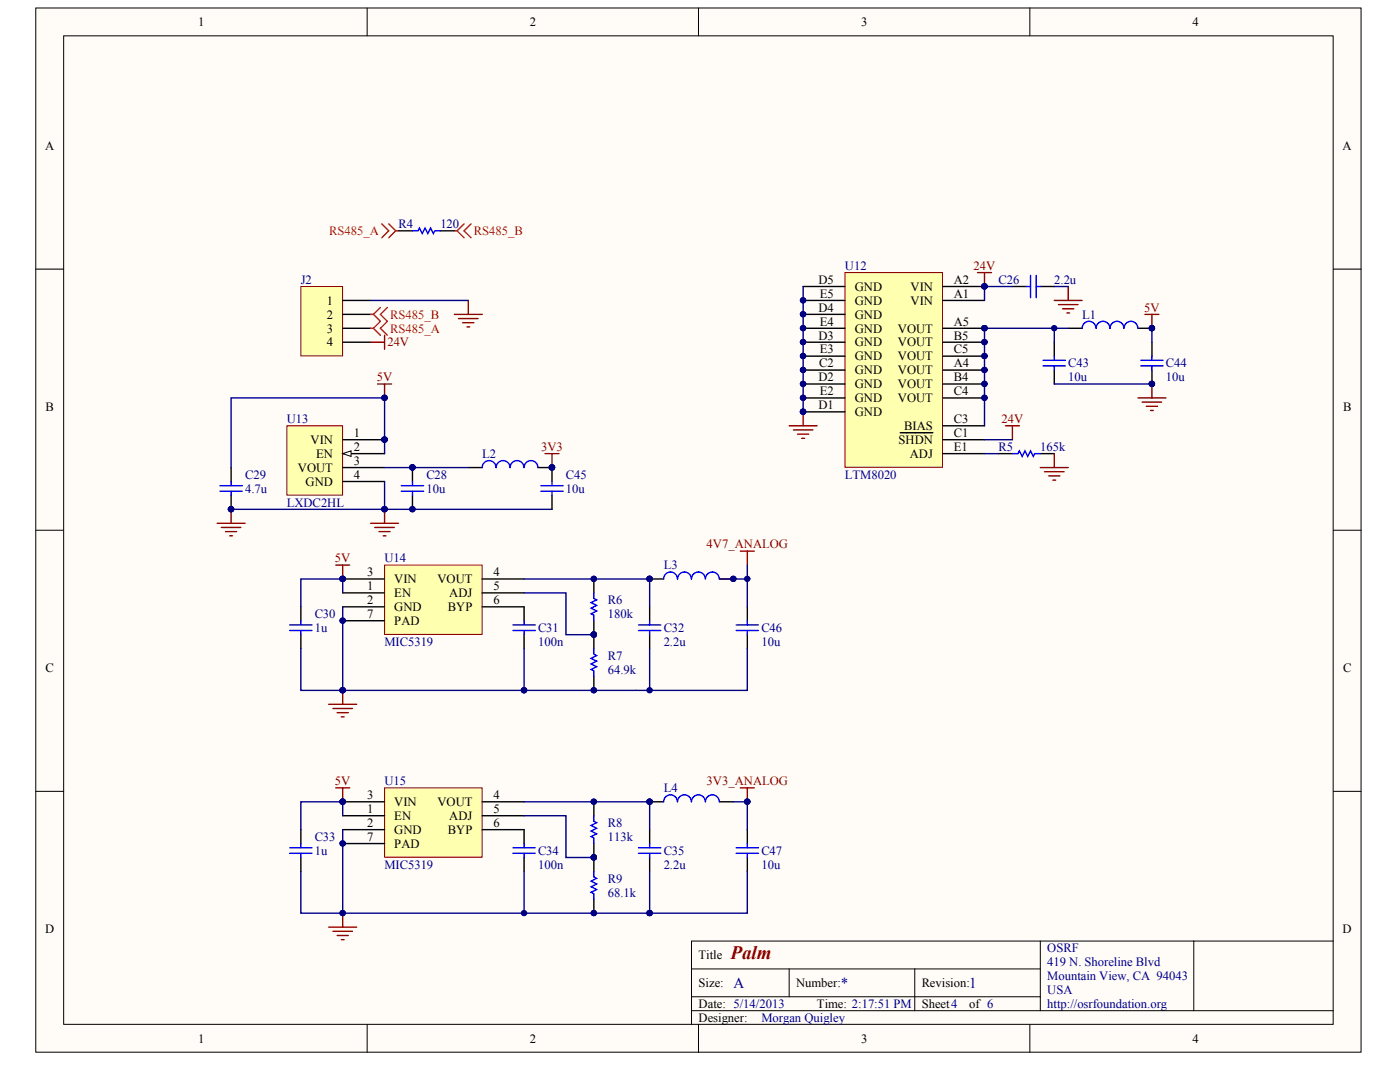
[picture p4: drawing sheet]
<svg xmlns="http://www.w3.org/2000/svg" width="271mm" height="206mm" viewBox="0 0 271 206" stroke-linecap="round" stroke-linejoin="round" font-family="sans-serif">
<g fill="#fffcf8" stroke="#000" stroke-width=".19">
<path d="M6.9 1.5h256.5v202h-256.5z"/>
<path d="M12.3 6.9h245.7v191.3h-245.7z"/>
</g>
<g fill="none" stroke="#000" stroke-width=".19">
<path d="M71 1.5v5.4M135.2 1.5v5.4M199.3 1.5v5.4M6.9 52.1h5.4M258 52.1h5.4M6.9 102.6h5.4M258 102.6h5.4M6.9 153.1h5.4M258 153.1h5.4M71 198.2v5.4M133.8 187.4h67.5M133.8 195.5h124.2"/>
<path d="M133.8 192.8h67.5M135.2 198.2v5.4M152.7 187.4v5.4M177 187.4v8.1M199.3 198.2v5.4M201.3 182v13.5M231 182h-97.2v16.2M258 182h-27v13.5"/>
</g>
<path d="M58.2 55.4h8.1v13.4h-8.1z" fill="#ffffb0" stroke="#800000" stroke-width=".19"/>
<path d="M66.3 58.1h5.4M77.1 44.7h2.7M85.2 44.7h2.7M66.3 60.8h5.4M66.3 63.5h5.4M66.3 66.2h5.4" fill="none" stroke="#000" stroke-width=".27"/>
<path d="M73.9 43.3l1.3 1.4-1.3 1.3M75.2 43.3l1.4 1.4M76.6 44.7l-1.4 1.3M76.6 44.7h.5M87.9 44.7h.6M88.5 44.7l1.3 1.3M89.8 43.3l-1.3 1.4M91.2 43.3l-1.4 1.4 1.4 1.3" fill="none" stroke="#f00" stroke-width=".27"/>
<path d="M79.8 44.7h1.1l.3-.6 .5 1.1 .6-1.1 .5 1.1 .5-1.1 .6 1.1 .2-.5h1.1" fill="none" stroke="#00f" stroke-width=".27"/>
<path d="M55.5 82.4h10.8v13.4h-10.8z" fill="#ffffb0" stroke="#800000" stroke-width=".19"/>
<path d="M66.3 85.1h8.1M66.3 87.8h8.1" fill="none" stroke="#000" stroke-width=".27"/>
<circle cx="74.4" cy="85" r=".52" fill="#000080" stroke="#000080" stroke-width=".19"/>
<path d="M66.3 87.8l1.6-.6v1.1z" fill="#fffcf8" stroke="#000" stroke-width=".19"/>
<path d="M66.3 90.4h8.1M66.3 93.1h8.1M79.8 90.4v2.7M79.8 95.8v2.7" fill="none" stroke="#000" stroke-width=".27"/>
<g fill="#000080" stroke="#000080" stroke-width=".19">
<circle cx="74.4" cy="85" r=".52"/>
<circle cx="79.8" cy="90.4" r=".52"/>
<circle cx="74.4" cy="98.5" r=".52"/>
<circle cx="79.8" cy="98.5" r=".52"/>
</g>
<path d="M74.4 90.4h5.4M74.4 85.1v2.7M74.4 93.1v5.4h32.4" fill="none" stroke="#000080" stroke-width=".27"/>
<path d="M74.4 98.5v2.7M71.7 101.2h5.4M72.5 102h3.8M73.3 102.8h2.2M74.2 103.7h.5" fill="none" stroke="#800000" stroke-width=".27"/>
<path d="M77.7 94h4.3M77.7 95h4.3M79.8 93.1v.9M79.8 95v.8" fill="none" stroke="#00f" stroke-width=".27"/>
<path d="M74.4 109.3h18.9v13.4h-18.9z" fill="#ffffb0" stroke="#800000" stroke-width=".19"/>
<g fill="none" stroke="#000" stroke-width=".27">
<path d="M58.2 117.4v2.7M66.3 114.7h8.1M66.3 112h8.1M66.3 117.4h8.1M93.3 114.7h8.1M93.3 112h8.1M93.3 117.4h8.1v2.7M114.9 112v2.7M125.7 117.4v2.7M58.2 122.8v2.7M66.3 120.1h8.1M101.4 122.8v2.7"/>
<path d="M114.9 120.1v5.4M114.9 130.9v2.7M125.7 122.8v2.7"/>
</g>
<g fill="#000080" stroke="#000080" stroke-width=".19">
<circle cx="66.3" cy="112" r=".52"/>
<circle cx="66.3" cy="120.1" r=".52"/>
<circle cx="66.3" cy="133.5" r=".52"/>
<circle cx="114.9" cy="122.8" r=".52"/>
<circle cx="114.9" cy="133.5" r=".52"/>
<circle cx="114.9" cy="112" r=".52"/>
</g>
<path d="M65 109.3h2.7M66.3 109.3v2.7M63.6 136.2h5.4M64.4 137.1h3.8M65.2 137.9h2.2M66.1 138.7h.5M66.3 133.6v2.6" fill="none" stroke="#800000" stroke-width=".27"/>
<g fill="none" stroke="#00f" stroke-width=".27">
<path d="M114.9 114.7v1.1l.6 .2-1.1 .6 1.1 .5-1.1 .6 1.1 .5-1.1 .5 .5 .3v1.1M56.1 120.9h4.3M56.1 122h4.3M58.2 120.1v.8M58.2 122v.8M99.3 120.9h4.3M99.3 122h4.3M101.4 120.1v.8M101.4 122v.8M114.9 125.5v1l.6 .3-1.1 .6 1.1 .5-1.1 .5 1.1 .6-1.1 .5 .5 .3v1.1M123.6 120.9h4.3M123.6 122h4.3"/>
<path d="M125.7 120.1v.8M125.7 122v.8"/>
</g>
<path d="M101.4 114.7h8.1v8.1h5.4M58.2 125.5v8.1h8.1" fill="none" stroke="#000080" stroke-width=".27"/>
<path d="M74.4 152.4h18.9v13.4h-18.9z" fill="#ffffb0" stroke="#800000" stroke-width=".19"/>
<g fill="none" stroke="#000" stroke-width=".27">
<path d="M66.3 157.8h8.1M66.3 155.1h8.1M93.3 157.8h8.1M93.3 155.1h8.1M114.9 155.1v2.7M58.2 160.5v2.7M58.2 165.9v2.7M66.3 160.5h8.1M66.3 163.2h8.1M93.3 160.5h8.1v2.7M101.4 165.9v2.7M114.9 163.2v5.4"/>
<path d="M114.9 174v2.7M125.7 160.5v2.7M125.7 165.9v2.7"/>
</g>
<g fill="#000080" stroke="#000080" stroke-width=".19">
<circle cx="66.3" cy="155.1" r=".52"/>
<circle cx="66.3" cy="163.2" r=".52"/>
<circle cx="66.3" cy="176.6" r=".52"/>
<circle cx="114.9" cy="165.9" r=".52"/>
<circle cx="101.4" cy="176.6" r=".52"/>
<circle cx="114.9" cy="176.6" r=".52"/>
<circle cx="114.9" cy="155.1" r=".52"/>
<circle cx="101.4" cy="133.5" r=".52"/>
<circle cx="66.3" cy="133.5" r=".52"/>
<circle cx="66.3" cy="112" r=".52"/>
</g>
<path d="M90.6 58.1v2.7M87.9 60.8h5.4M88.7 61.6h3.8M89.5 62.4h2.2M90.4 63.2h.5M65 152.4h2.7M66.3 152.4v2.7M63.6 179.4h5.4M66.3 176.7v2.7M64.4 180.2h3.8M65.2 181h2.2M66.1 181.8h.5" fill="none" stroke="#800000" stroke-width=".27"/>
<g fill="none" stroke="#00f" stroke-width=".27">
<path d="M114.9 157.8v1.1l.6 .2-1.1 .6 1.1 .5-1.1 .6 1.1 .5-1.1 .5 .5 .3v1.1M56.1 164h4.3M56.1 165.1h4.3M58.2 163.2v.8M58.2 165.1v.8M99.3 164h4.3M99.3 165.1h4.3M101.4 163.2v.8M101.4 165.1v.8M114.9 168.6v1.1l.6 .2-1.1 .6 1.1 .5-1.1 .5 1.1 .6-1.1 .5 .5 .3v1.1M123.6 164h4.3M123.6 165.1h4.3"/>
<path d="M125.7 163.2v.8M125.7 165.1v.8"/>
</g>
<path d="M71.7 58.1h18.9M66.3 114.7v-2.7h-8.1v5.4M66.3 117.4v16.2h35.1v-8.1M66.3 157.8v-2.7h-8.1v5.4M101.4 157.8h8.1v8.1h5.4M66.3 160.5v16.2M101.4 168.6v8.1" fill="none" stroke="#000080" stroke-width=".27"/>
<path d="M163.5 52.7h18.9v37.7h-18.9z" fill="#ffffb0" stroke="#800000" stroke-width=".19"/>
<g fill="none" stroke="#000" stroke-width=".27">
<path d="M155.4 55.4h8.1M155.4 58.1h8.1M182.4 55.4h8.1M182.4 58.1h8.1M195.9 55.4h2.7M201.3 55.4h2.7M155.4 63.5h8.1M155.4 60.8h8.1M155.4 66.2h8.1M155.4 68.9h8.1M155.4 71.6h8.1M155.4 74.3h8.1"/>
<path d="M155.4 77h8.1M155.4 79.7h8.1M182.4 63.5h8.1M182.4 66.2h8.1M182.4 68.9h8.1M182.4 71.6h8.1M182.4 74.3h8.1M182.4 77h8.1M204 66.2v2.7M204 71.6v2.7M206.7 63.5h2.7M220.2 63.5h2.7"/>
<path d="M222.9 66.2v2.7M222.9 71.6v2.7M44.7 90.4v2.7M44.7 95.8v2.7M90.6 90.4h2.7M104.1 90.4h2.7v2.7M106.8 95.8v2.7M174.2 83.7h6.3M182.4 82.4h8.1M182.4 85.1h8.1M182.4 87.8h8.1M193.2 87.8h2.7"/>
<path d="M201.3 87.8h2.7M125.7 112h2.7M139.2 112h2.7M144.6 117.4v2.7M144.6 122.8v2.7M125.7 155.1h2.7M139.2 155.1h2.7M144.6 160.5v2.7M144.6 165.9v2.7"/>
</g>
<g fill="#000080" stroke="#000080" stroke-width=".19">
<circle cx="190.5" cy="55.4" r=".52"/>
<circle cx="190.5" cy="63.5" r=".52"/>
<circle cx="155.4" cy="58.1" r=".52"/>
<circle cx="155.4" cy="60.8" r=".52"/>
<circle cx="155.4" cy="63.5" r=".52"/>
<circle cx="155.4" cy="66.2" r=".52"/>
<circle cx="155.4" cy="68.9" r=".52"/>
<circle cx="155.4" cy="71.6" r=".52"/>
<circle cx="155.4" cy="74.3" r=".52"/>
<circle cx="155.4" cy="77" r=".52"/>
<circle cx="155.4" cy="79.6" r=".52"/>
<circle cx="190.5" cy="66.2" r=".52"/>
<circle cx="190.5" cy="68.9" r=".52"/>
<circle cx="190.5" cy="71.6" r=".52"/>
<circle cx="190.5" cy="74.3" r=".52"/>
<circle cx="190.5" cy="77" r=".52"/>
<circle cx="125.7" cy="112" r=".52"/>
<circle cx="141.9" cy="112" r=".52"/>
<circle cx="101.4" cy="133.5" r=".52"/>
<circle cx="125.7" cy="155.1" r=".52"/>
<circle cx="144.6" cy="155.1" r=".52"/>
<circle cx="125.7" cy="176.6" r=".52"/>
<circle cx="222.9" cy="63.5" r=".52"/>
<circle cx="204" cy="63.5" r=".52"/>
<circle cx="222.9" cy="74.3" r=".52"/>
<circle cx="44.7" cy="98.5" r=".52"/>
<circle cx="74.4" cy="77" r=".52"/>
<circle cx="106.8" cy="90.4" r=".52"/>
<circle cx="79.8" cy="90.4" r=".52"/>
<circle cx="74.4" cy="85" r=".52"/>
<circle cx="74.4" cy="98.5" r=".52"/>
<circle cx="144.6" cy="112" r=".52"/>
<circle cx="125.7" cy="133.5" r=".52"/>
</g>
<g fill="none" stroke="#800000" stroke-width=".27">
<path d="M189.2 52.7h2.7M190.5 52.7v2.7M204 58.1h5.4M204.8 58.9h3.8M205.6 59.7h2.2M206.7 55.4v2.7M71.7 66.2h2.7M73.1 74.3h2.7M74.4 64.9v2.7M74.4 74.3v2.7M155.4 79.7v2.7M206.5 60.5h.5"/>
<path d="M220.2 77h5.4M221 77.8h3.8M221.6 60.8h2.7M221.8 78.6h2.2M222.7 79.4h.5M222.9 60.8v2.7M222.9 74.3v2.7M44.7 98.5v2.7M105.5 87.8h2.7M106.8 87.8v2.6M152.7 82.4h5.4M153.5 83.2h3.8"/>
<path d="M154.3 84h2.2M155.2 84.8h.5M194.6 82.4h2.7M195.9 82.4v2.7M201.3 90.4h5.4M202.1 91.3h3.8M202.9 92.1h2.2M203.8 92.9h.5M204 87.8v2.6M42 101.2h5.4M42.8 102h3.8M43.6 102.8h2.2"/>
<path d="M44.5 103.7h.5M143.3 106.6h2.7M144.6 106.6v2.7M143.3 152.4h2.7M144.6 152.4v2.7"/>
</g>
<g fill="none" stroke="#000080" stroke-width=".27">
<path d="M155.4 55.4v24.3M195.9 55.4h-5.4v2.7M204 55.4h2.7M204 63.5v2.7M204 74.3h18.9M206.7 63.5h-16.2v18.9M222.9 63.5v2.7M44.7 98.5h29.7M74.4 85.1v-8.1h-29.7v13.4M79.8 90.4h10.8M190.5 85.1h5.4M190.5 87.8h2.7"/>
<path d="M101.4 112h24.3v5.4M139.2 112h5.4M144.6 109.3v8.1M125.7 125.5v8.1M144.6 125.5v8.1h-43.2M101.4 155.1h24.3v5.4M141.9 155.1h2.7v5.4M58.2 168.6v8.1h67.5M125.7 168.6v8.1M144.6 168.6v8.1h-18.9"/>
</g>
<g fill="none" stroke="#00f" stroke-width=".27">
<path d="M198.6 55.4h.8M199.4 53.3v4.3M200.5 53.3v4.3M200.5 55.4h.8M201.9 69.7h4.3M201.9 70.8h4.3M204 68.9v.8M204 70.8v.8M220.2 63.5a1.35 1.35 0 0 0-1.4-1.3 1.35 1.35 0 0 0-1.3 1.3 1.35 1.35 0 0 0-1.4-1.3 1.35 1.35 0 0 0-1.3 1.3 1.35 1.35 0 0 0-1.4-1.3 1.35 1.35 0 0 0-1.3 1.3 1.34 1.34 0 0 0-1.3-1.3 1.34 1.34 0 0 0-1.4 1.3M220.8 69.7h4.3M220.8 70.8h4.3M222.9 68.9v.8"/>
<path d="M222.9 70.8v.8M42.6 94h4.3M42.6 95h4.3M44.7 93.1v.9M44.7 95v.8M96 90.4a1.34 1.34 0 0 0-1.3-1.3 1.34 1.34 0 0 0-1.4 1.3M98.7 90.4a1.34 1.34 0 0 0-1.3-1.3 1.34 1.34 0 0 0-1.4 1.3M104.1 90.4a1.35 1.35 0 0 0-1.4-1.3 1.35 1.35 0 0 0-1.3 1.3 1.34 1.34 0 0 0-1.3-1.3 1.34 1.34 0 0 0-1.4 1.3M104.7 94h4.3M104.7 95h4.3M106.8 93.1v.9M106.8 95v.8"/>
<path d="M195.9 87.8h1.1l.3-.6 .5 1.1 .6-1.1 .5 1.1 .5-1.1 .6 1.1 .2-.5h1.1M133.8 112a1.35 1.35 0 0 0-1.4-1.3 1.35 1.35 0 0 0-1.3 1.3 1.34 1.34 0 0 0-1.3-1.3 1.34 1.34 0 0 0-1.4 1.3M136.5 112a1.34 1.34 0 0 0-1.3-1.3 1.34 1.34 0 0 0-1.4 1.3M139.2 112a1.34 1.34 0 0 0-1.3-1.3 1.34 1.34 0 0 0-1.4 1.3M142.5 120.9h4.3M142.5 122h4.3M144.6 120.1v.8M144.6 122v.8M133.8 155.1a1.35 1.35 0 0 0-1.4-1.3 1.35 1.35 0 0 0-1.3 1.3 1.34 1.34 0 0 0-1.3-1.3 1.34 1.34 0 0 0-1.4 1.3M136.5 155.1a1.34 1.34 0 0 0-1.3-1.3 1.34 1.34 0 0 0-1.4 1.3M139.2 155.1a1.34 1.34 0 0 0-1.3-1.3 1.34 1.34 0 0 0-1.4 1.3M142.5 164h4.3"/>
<path d="M142.5 165.1h4.3M144.6 163.2v.8M144.6 165.1v.8"/>
</g>
<path d="M73.6 59.5l-1.3 1.3M75 59.5l-1.4 1.3 1.4 1.4-1.4 1.3 1.4 1.4M71.7 60.8h.6M71.7 63.5h.6M72.3 60.8l1.3 1.4-1.3 1.3M72.3 63.5l1.3 1.4" fill="none" stroke="#f00" stroke-width=".27"/>
<text font-size="3.7" fill="#800000" x="141.4" y="185.5">Palm</text>
<g font-size="2.9" fill="#000080">
<text x="141.9" y="191.1">A</text>
<text x="162.7" y="191.1">*</text>
<text x="187.6" y="191.1">1</text>
</g>
<g font-size="2.4">
<text x="38.4" y="5.1">1</text>
<text x="102.5" y="5.1">2</text>
<text x="166.6" y="5.1">3</text>
<text x="230.7" y="5.1">4</text>
<text x="8.7" y="29">A</text>
<text x="259.8" y="29">A</text>
<text x="63.2" y="58.9">1</text>
<text x="158.4" y="54.9">D5</text>
<text x="158.7" y="57.6">E5</text>
<text x="165.4" y="56.3">GND</text>
<text x="165.4" y="58.9">GND</text>
<text x="176.2" y="58.9">VIN</text>
<text x="176.2" y="56.3">VIN</text>
<text x="184.6" y="57.6">A1</text>
<text x="184.6" y="54.9">A2</text>
<text x="63.2" y="61.6">2</text>
<text x="63.2" y="64.3">3</text>
<text x="158.4" y="60.3">D4</text>
<text x="158.4" y="65.7">D3</text>
<text x="158.7" y="63">E4</text>
<text x="165.4" y="61.6">GND</text>
<text x="165.4" y="64.3">GND</text>
<text x="173.8" y="64.3">VOUT</text>
<text x="184.6" y="63">A5</text>
<text x="184.6" y="65.7">B5</text>
<text x="63.2" y="67">4</text>
<text x="158.5" y="71.1">C2</text>
<text x="158.7" y="68.4">E3</text>
<text x="165.4" y="67">GND</text>
<text x="165.4" y="69.7">GND</text>
<text x="173.8" y="67">VOUT</text>
<text x="173.8" y="69.7">VOUT</text>
<text x="184.6" y="68.4">C5</text>
<text x="184.6" y="71.1">A4</text>
<text x="158.4" y="73.8">D2</text>
<text x="158.7" y="76.5">E2</text>
<text x="165.4" y="72.4">GND</text>
<text x="165.4" y="75.1">GND</text>
<text x="165.4" y="77.8">GND</text>
<text x="173.8" y="72.4">VOUT</text>
<text x="173.8" y="75.1">VOUT</text>
<text x="173.8" y="77.8">VOUT</text>
<text x="184.6" y="73.8">B4</text>
<text x="184.6" y="76.5">C4</text>
<text x="8.8" y="79.5">B</text>
<text x="158.4" y="79.1">D1</text>
<text x="165.4" y="80.5">GND</text>
<text x="175" y="83.2">BIAS</text>
<text x="184.6" y="81.8">C3</text>
<text x="259.9" y="79.5">B</text>
<text x="60.1" y="85.9">VIN</text>
<text x="61.2" y="88.6">EN</text>
<text x="68.5" y="84.5">1</text>
<text x="68.5" y="87.2">2</text>
<text x="68.5" y="89.9">3</text>
<text x="173.9" y="85.9">SHDN</text>
<text x="176" y="88.6">ADJ</text>
<text x="184.6" y="84.5">C1</text>
<text x="184.6" y="87.2">E1</text>
<text x="57.7" y="91.3">VOUT</text>
<text x="59.1" y="94">GND</text>
<text x="68.5" y="92.6">4</text>
<text x="71" y="111.5">3</text>
<text x="76.3" y="112.8">VIN</text>
<text x="84.7" y="112.8">VOUT</text>
<text x="95.5" y="111.5">4</text>
<text x="71" y="114.2">1</text>
<text x="71" y="116.9">2</text>
<text x="71" y="119.6">7</text>
<text x="76.3" y="115.5">EN</text>
<text x="76.3" y="118.2">GND</text>
<text x="86.7" y="118.2">BYP</text>
<text x="86.9" y="115.5">ADJ</text>
<text x="95.5" y="114.2">5</text>
<text x="95.5" y="116.9">6</text>
<text x="76.3" y="120.9">PAD</text>
<text x="8.8" y="130">C</text>
<text x="259.9" y="130">C</text>
<text x="71" y="154.6">3</text>
<text x="76.3" y="155.9">VIN</text>
<text x="84.7" y="155.9">VOUT</text>
<text x="95.5" y="154.6">4</text>
<text x="71" y="157.3">1</text>
<text x="71" y="160">2</text>
<text x="76.3" y="158.6">EN</text>
<text x="76.3" y="161.3">GND</text>
<text x="86.7" y="161.3">BYP</text>
<text x="86.9" y="158.6">ADJ</text>
<text x="95.5" y="157.3">5</text>
<text x="95.5" y="160">6</text>
<text x="71" y="162.6">7</text>
<text x="76.3" y="164">PAD</text>
<text x="8.7" y="180.5">D</text>
<text x="135.2" y="185.5">Title</text>
<text x="259.8" y="180.5">D</text>
<text x="135.2" y="190.9">Size:</text>
<text x="154.1" y="190.9">Number:</text>
<text x="178.4" y="190.9">Revision:</text>
<text x="135.2" y="195">Date: 5/14/2013</text>
<text x="135.2" y="197.7">Designer:</text>
<text x="158.1" y="195">Time: 2:17:51 PM</text>
<text x="178.4" y="195">Sheet4</text>
<text x="187.6" y="195">of 6</text>
<text x="38.4" y="201.7">1</text>
<text x="102.5" y="201.7">2</text>
<text x="166.6" y="201.7">3</text>
<text x="230.7" y="201.7">4</text>
</g>
<g font-size="2.4" fill="#f00">
<text x="63.7" y="45.5">RS485_A</text>
<text x="91.7" y="45.5">RS485_B</text>
<text x="75.5" y="61.6">RS485_B</text>
<text x="75.5" y="64.3">RS485_A</text>
</g>
<g font-size="2.4" fill="#000080">
<text x="77.1" y="44.1">R4</text>
<text x="85.2" y="44.1">120</text>
<text x="163.5" y="52.2">U12</text>
<text x="58.2" y="54.9">J2</text>
<text x="193.2" y="54.9">C26</text>
<text x="204" y="54.9">2.2u</text>
<text x="209.4" y="61.6">L1</text>
<text x="206.7" y="71.1">C43</text>
<text x="225.6" y="71.1">C44</text>
<text x="206.7" y="73.8">10u</text>
<text x="225.6" y="73.8">10u</text>
<text x="55.5" y="81.8">U13</text>
<text x="93.3" y="88.6">L2</text>
<text x="193.2" y="87.2">R5</text>
<text x="201.3" y="87.2">165k</text>
<text x="47.4" y="95.3">4.7u</text>
<text x="47.4" y="92.6">C29</text>
<text x="82.5" y="95.3">10u</text>
<text x="82.5" y="92.6">C28</text>
<text x="109.5" y="95.3">10u</text>
<text x="109.5" y="92.6">C45</text>
<text x="163.5" y="92.6">LTM8020</text>
<text x="55.5" y="98">LXDC2HL</text>
<text x="74.4" y="108.8">U14</text>
<text x="128.4" y="110.1">L3</text>
<text x="60.9" y="119.6">C30</text>
<text x="117.6" y="119.6">180k</text>
<text x="117.6" y="116.9">R6</text>
<text x="60.9" y="122.2">1u</text>
<text x="74.4" y="124.9">MIC5319</text>
<text x="104.1" y="124.9">100n</text>
<text x="104.1" y="122.2">C31</text>
<text x="128.4" y="124.9">2.2u</text>
<text x="128.4" y="122.2">C32</text>
<text x="147.3" y="124.9">10u</text>
<text x="147.3" y="122.2">C46</text>
<text x="117.6" y="130.3">64.9k</text>
<text x="117.6" y="127.6">R7</text>
<text x="74.4" y="151.9">U15</text>
<text x="128.4" y="153.2">L4</text>
<text x="117.6" y="160">R8</text>
<text x="60.9" y="165.3">1u</text>
<text x="60.9" y="162.6">C33</text>
<text x="104.1" y="165.3">C34</text>
<text x="117.6" y="162.6">113k</text>
<text x="128.4" y="165.3">C35</text>
<text x="147.3" y="165.3">C47</text>
<text x="74.4" y="168">MIC5319</text>
<text x="104.1" y="168">100n</text>
<text x="117.6" y="173.4">68.1k</text>
<text x="117.6" y="170.7">R9</text>
<text x="128.4" y="168">2.2u</text>
<text x="147.3" y="168">10u</text>
<text x="202.7" y="184.2">OSRF</text>
<text x="202.7" y="186.9">419 N. Shoreline Blvd</text>
<text x="202.7" y="189.6">Mountain View, CA 94043</text>
<text x="147.3" y="197.7">Morgan Quigley</text>
<text x="202.7" y="192.3">USA</text>
<text x="202.7" y="195">http://osrfoundation.org</text>
</g>
<g font-size="2.4" fill="#800000">
<text x="188.4" y="52.2">24V</text>
<text x="221.4" y="60.3">5V</text>
<text x="75" y="67">24V</text>
<text x="72.9" y="73.8">5V</text>
<text x="193.8" y="81.8">24V</text>
<text x="104.7" y="87.2">3V3</text>
<text x="136.8" y="106.1">4V7_ANALOG</text>
<text x="64.8" y="108.8">5V</text>
<text x="64.8" y="151.9">5V</text>
<text x="136.8" y="151.9">3V3_ANALOG</text>
</g>
</svg>
